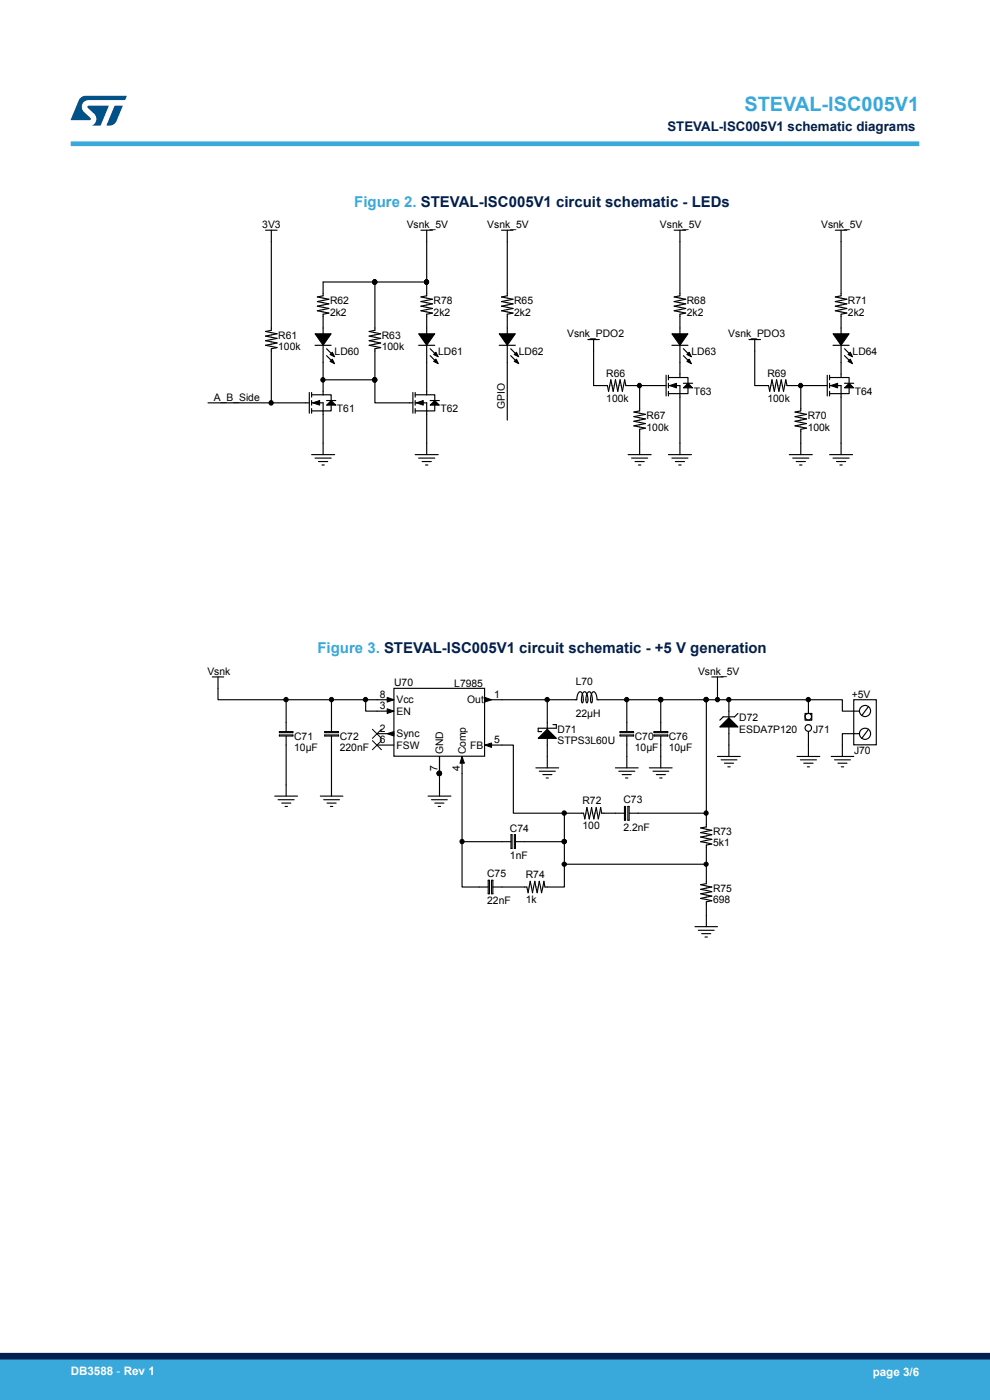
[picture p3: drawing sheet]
<svg xmlns="http://www.w3.org/2000/svg" width="210mm" height="297mm" viewBox="0 0 210 297" stroke-linecap="round" stroke-linejoin="round" font-family="sans-serif">
<g fill="none" stroke="#000" stroke-width=".24">
<path d="M56.3 48.8h2.5M57.6 48.8v21.3l-1.3 .2 2.5 .5-2.5 .5 2.5 .5-2.5 .5 2.5 .5-2.5 .5 2.5 .4-1.2 .3v11.5M79.5 59.8v10.3l-1.2 .2 2.4 .5-2.4 .5 2.4 .5-2.4 .5 2.4 .5-2.4 .5 2.4 .4-1.2 .3v6.6M89.3 48.8h2.4M90.5 48.8v14l-1.2 .2 2.4 .5-2.4 .5 2.4 .5-2.4 .5 2.4 .4-2.4 .5 2.4 .5-1.2 .3v4.1M90.5 59.8h-22v3l-1.2 .2 2.5 .5-2.5 .5 2.5 .5-2.5 .5 2.5 .4-2.5 .5 2.5 .5-1.3 .3v4.1M106.4 48.8h2.4M107.6 48.8v14l-1.2 .2 2.4 .5-2.4 .5 2.4 .5-2.4 .5 2.4 .4-2.4 .5 2.4 .5-1.2 .3v4.1M143 48.8h2.4M144.2 48.8v14l-1.2 .2 2.4 .5-2.4 .5 2.4 .5-2.4 .5 2.4 .4-2.4 .5 2.4 .5-1.2 .3v4.1M177.2 48.8h2.4M178.4 48.8v14l-1.2 .2 2.4 .5-2.4 .5 2.4 .5-2.4 .5 2.4 .4-2.4 .5 2.4 .5-1.2 .3v4.1"/>
<path d="M66.8 73.3h3.4M68.5 73.3v10.5M69.3 74l1.4 1.5M69.3 75.5l1.4 1.4M88.8 73.3h3.4M90.5 73.3v10.5M91.2 74l1.5 1.5M91.2 75.5l1.5 1.4M105.9 73.3h3.4M107.6 73.3v15.8M108.3 74l1.5 1.5M108.3 75.5l1.5 1.4"/>
<path d="M124.7 72h2.4M125.9 72v9.8h2.9l.3 1.2 .5-2.4 .5 2.4 .5-2.4 .4 2.4 .5-2.4 .5 2.4 .5-2.4 .3 1.2h8.5M141.3 79.6v4.4M141.8 79.6v1M142.5 73.3h3.4M144.2 73.3v6.8M145 74l1.4 1.5M145 75.5l1.4 1.4M158.9 72h2.4M160.1 72v9.8h2.9l.3 1.2 .5-2.4 .4 2.4 .5-2.4 .5 2.4 .5-2.4 .5 2.4 .5-2.4 .2 1.2h8.6M175.5 79.6v4.4M176 79.6v1"/>
<path d="M176.7 73.3h3.4M178.4 73.3v6.8M179.1 74l1.5 1.5M179.1 75.5l1.5 1.4M44.1 85.5h21.5M65.6 83.3v4.4M66.1 83.3v.9M66.1 85v.9M66.1 86.7v1M66.1 85.5h2.4v10.9M66.1 83.8h2.4M66.1 96.4h4.9"/>
<path d="M66.8 97.2h3.4M67.6 97.9h1.9M68.3 98.6h.5M68.5 83.8h1.7v1.2M68.5 80.6h11M69.3 85h1.9M70.2 85.9v1.3h-4.1M79.5 80.6v4.9h8.1M87.6 83.3v4.4M88.1 83.3v.9M88.1 85v.9M88.1 86.7v1"/>
<path d="M88.1 85.5h2.4v10.9M88.1 83.8h2.4M88.1 96.4h4.9M88.8 97.2h3.4M89.5 97.9h2M90.3 98.6h.5M90.5 83.8h1.7v1.2M91.2 85h2M92.2 85.9v1.3h-4.1M133.2 96.4h4.9M134 97.2h3.4M134.7 97.9h2"/>
<path d="M135.4 98.6h.5M135.7 81.8v5.4l-1.2 .2 2.4 .5-2.4 .5 2.4 .5-2.4 .5 2.4 .5-2.4 .4 2.4 .5-1.2 .3v5.3M141.8 81.8h2.4v14.6M141.8 80.1h2.4M141.8 96.4h4.9M141.8 81.3v1M141.8 83v1M142.5 97.2h3.4M143.3 97.9h1.9M144 98.6h.5M144.2 80.1h1.7v1.2M145 81.3h1.9"/>
<path d="M145.9 82.3v1.2h-4.1M167.4 96.4h4.9M168.2 97.2h3.4M168.9 97.9h1.9M169.6 98.6h.5M169.9 81.8v5.4l-1.3 .2 2.5 .5-2.5 .5 2.5 .5-2.5 .5 2.5 .5-2.5 .4 2.5 .5-1.2 .3v5.3M176 81.8h2.4v14.6M176 80.1h2.4M176 81.3v1M176 83v1M176 96.4h4.9M176.7 97.2h3.4"/>
<path d="M177.4 97.9h2M178.2 98.6h.5M178.4 80.1h1.7v1.2M179.1 81.3h2M180.1 82.3v1.2h-4.1M45 143.6h2.5M46.2 143.6v4.8h37.4M59.3 155.2h2.8v.2h-2.8zM59.3 155.9h2.8v.2h-2.8zM60.7 148.4v6.8M60.7 156.1v12.8M68.9 155.2h2.9v.2h-2.9z"/>
<path d="M68.9 155.9h2.9v.2h-2.9zM70.3 148.4v6.8M70.3 156.1v12.8M77.6 148.4v2.5h6M80 155.6h3.6M80 158.1h3.6M83.6 146h19.2v14.4h-19.2zM102.8 148.4h19.6a1.78 1.78 0 0 1 .7-1.7 1.99 1.99 0 0 1 .4 2.4 2.12 2.12 0 0 1 .5-2.4 1.93 1.93 0 0 1 .5 2.4 1.93 1.93 0 0 1 .5-2.4 2.12 2.12 0 0 1 .5 2.4 1.99 1.99 0 0 1 .4-2.4 1.45 1.45 0 0 1 .7 1.7M102.8 158.1h6.1v14.4h14.9l.3 1.2 .4-2.4 .5 2.4 .5-2.4 .5 2.4 .5-2.4 .4 2.4 .5-2.4 .2 1.2h4.9M114.2 156.6l1.9-1.9 1.9 1.9zM116.1 148.4v6.3M116.1 156.6v6.3"/>
<path d="M117.3 153.7h.7v.8h-3.8v.7h.7M126.7 148.4h23.1M131.5 155.2h2.9v.2h-2.9zM131.5 155.9h2.9v.2h-2.9zM133 148.4v6.8M133 156.1v6.8M138.7 155.2h2.9v.2h-2.9zM138.7 155.9h2.9v.2h-2.9zM140.2 148.4v6.8M140.2 156.1v6.8M149.8 148.4h28.9v2.5h3.6M149.8 148.4v27l-1.2 .2 2.4 .5-2.4 .5 2.4 .5-2.4 .5 2.4 .5-2.4 .5 2.4 .5-1.2 .2v8.2l-1.2 .2 2.4 .5-2.4 .5 2.4 .5-2.4 .4 2.4 .5-2.4 .5 2.4 .5-1.2 .2v5.3"/>
<path d="M151 143.6h2.4M152.2 143.6v4.8M152.7 154.2l1.9-1.9 1.9 1.9zM154.6 148.4v3.9M154.6 154.2v6.3M156.5 151.4l-.7 .7h-2.4l-.7 .7M170.8 151.4h1.4v1.4h-1.4zM171.5 148.4v3M171.5 155.2v5.3M181.1 148.4h4.8v9.6h-4.8zM182.3 155.6h-3.6v4.9M184.2 154.7l-1.4 1.9"/>
<path d="M184.2 149.9l-1.4 1.9M58.3 168.9h4.8M59 169.7h3.4M59.8 170.4h1.9M60.5 171.1h.5M67.9 168.9h4.8M68.7 169.7h3.3M69.4 170.4h1.9M70.1 171.1h.5M90.8 168.9h4.8M91.5 169.7h3.4M92.2 170.4h2"/>
<path d="M93 171.1h.4M93.2 160.5v8.4M98 160.5v27.7h5.6M98 178.6h10.4M108.4 177.1h.2v2.9h-.2zM109.1 177.1h.2v2.9h-.2zM113.7 162.9h4.8M114.4 163.6h3.4M115.2 164.3h1.9M115.9 165h.4M119.7 172.5v6.1h-10.4M119.7 178.6v9.6h-4.1l-.2-1.2-.5 2.4-.5-2.4-.5 2.4-.4-2.4-.5 2.4-.5-2.4-.5 2.4-.3-1.2h-7.2"/>
<path d="M130.5 162.9h4.9M131.3 163.6h3.4M132 164.3h1.9M132.5 171.1h.2v2.9h-.2zM132.7 165h.5M133.2 171.1h.3v2.9h-.3zM133.5 172.5h16.3M137.7 162.9h4.9M138.5 163.6h3.4M139.2 164.3h1.9M139.9 165h.5M152.2 160.5h4.8"/>
<path d="M153 161.2h3.3M153.7 161.9h1.9M154.4 162.7h.5M169.1 160.5h4.8M169.8 161.2h3.4M170.5 161.9h2M171.3 162.7h.4M176.3 160.5h4.8M177 161.2h3.4M177.7 161.9h2M178.5 162.7h.5M103.6 186.7h.2v2.9h-.2z"/>
<path d="M104.3 186.7h.2v2.9h-.2zM119.7 183.3h30.1M147.4 196.6h4.8M148.1 197.4h3.4M148.8 198.1h2M149.6 198.8h.4"/>
<circle cx="171.4" cy="154.4" r=".69"/>
<circle cx="171.5" cy="152" r=".68"/>
<circle cx="183.5" cy="155.7" r="1.18"/>
<circle cx="183.5" cy="150.8" r="1.17"/>
</g>
<g fill="#000">
<path d="M66.8 70.8h3.4l-1.7 2.5zM70.5 76.2l.5 1-1-.5zM70.5 74.7l.5 1-1-.5zM88.8 70.8h3.4l-1.7 2.5zM92.5 76.2l.5 1-1-.5zM92.5 74.7l.5 1-1-.5zM105.9 70.8h3.4l-1.7 2.5zM109.6 76.2l.4 1-.9-.5zM109.6 74.7l.4 1-.9-.5zM142.5 70.8h3.4l-1.7 2.5zM146.2 76.2l.5 1-1-.5zM146.2 74.7l.5 1-1-.5z"/>
<path d="M176.7 70.8h3.4l-1.7 2.5zM180.4 76.2l.5 1-1-.5zM180.4 74.7l.5 1-1-.5zM66.3 85.5l1.5-.5v.9zM69.3 85.9l.9-.9 1 .9zM88.3 85.5l1.5-.5v.9zM91.2 85.9l1-.9 1 .9zM142 81.8l1.5-.5v1zM145 82.3l.9-1 1 1zM176.2 81.8l1.5-.5v1zM179.1 82.3l1-1 1 1zM82.1 148l1.5 .4-1.5 .5z"/>
<path d="M82.1 150.4l1.5 .5-1.5 .5zM82.1 155.6l1.5-.4v.9zM102.8 158.1l1.5-.5v1zM102.8 148l1.5 .4-1.5 .5zM114.2 156.6l1.9-1.9 1.9 1.9zM152.7 154.2l1.9-1.9 1.9 1.9zM98 160.5l.5 1.4h-.9z"/>
<circle cx="79.5" cy="59.8" r=".47"/>
<circle cx="90.5" cy="59.8" r=".47"/>
<circle cx="57.5" cy="85.5" r=".47"/>
<circle cx="68.5" cy="80.6" r=".47"/>
<circle cx="79.5" cy="80.6" r=".47"/>
<circle cx="135.6" cy="81.8" r=".47"/>
<circle cx="169.8" cy="81.8" r=".47"/>
<circle cx="60.7" cy="148.4" r=".46"/>
<circle cx="70.3" cy="148.4" r=".46"/>
<circle cx="77.5" cy="148.4" r=".47"/>
<circle cx="116.1" cy="148.4" r=".46"/>
<circle cx="132.9" cy="148.4" r=".47"/>
<circle cx="140.1" cy="148.4" r=".46"/>
<circle cx="149.8" cy="148.4" r=".45"/>
<circle cx="152.2" cy="148.4" r=".46"/>
<circle cx="154.6" cy="148.4" r=".46"/>
<circle cx="171.5" cy="148.4" r=".46"/>
<circle cx="93.2" cy="164.1" r=".47"/>
<circle cx="98" cy="178.5" r=".46"/>
<circle cx="119.7" cy="178.5" r=".47"/>
<circle cx="119.7" cy="172.5" r=".47"/>
<circle cx="149.8" cy="172.5" r=".45"/>
<circle cx="119.7" cy="183.3" r=".46"/>
<circle cx="149.8" cy="183.3" r=".44"/>
</g>
<g fill="none" stroke="#000" stroke-width=".21">
<path d="M66.8 70.8h3.4l-1.7 2.5zM70.5 76.2l.5 1-1-.5zM70.5 74.7l.5 1-1-.5zM88.8 70.8h3.4l-1.7 2.5zM92.5 76.2l.5 1-1-.5zM92.5 74.7l.5 1-1-.5zM105.9 70.8h3.4l-1.7 2.5zM109.6 76.2l.4 1-.9-.5zM109.6 74.7l.4 1-.9-.5zM142.5 70.8h3.4l-1.7 2.5zM146.2 76.2l.5 1-1-.5zM146.2 74.7l.5 1-1-.5z"/>
<path d="M176.7 70.8h3.4l-1.7 2.5zM180.4 76.2l.5 1-1-.5zM180.4 74.7l.5 1-1-.5zM66.3 85.5l1.5-.5v.9zM69.3 85.9l.9-.9 1 .9zM88.3 85.5l1.5-.5v.9zM91.2 85.9l1-.9 1 .9zM142 81.8l1.5-.5v1zM145 82.3l.9-1 1 1zM176.2 81.8l1.5-.5v1zM179.1 82.3l1-1 1 1zM79 157.1l1.9 2"/>
<path d="M79 154.7l1.9 1.9M80.9 157.1l-1.9 2M80.9 154.7l-1.9 1.9M82.1 148l1.5 .4-1.5 .5zM82.1 150.4l1.5 .5-1.5 .5zM82.1 155.6l1.5-.4v.9zM102.8 158.1l1.5-.5v1zM102.8 148l1.5 .4-1.5 .5zM98 160.5l.5 1.4h-.9z"/>
<circle cx="79.5" cy="59.8" r=".47"/>
<circle cx="90.5" cy="59.8" r=".47"/>
<circle cx="57.5" cy="85.5" r=".47"/>
<circle cx="68.5" cy="80.6" r=".47"/>
<circle cx="79.5" cy="80.6" r=".47"/>
<circle cx="135.6" cy="81.8" r=".47"/>
<circle cx="169.8" cy="81.8" r=".47"/>
<circle cx="60.7" cy="148.4" r=".46"/>
<circle cx="70.3" cy="148.4" r=".46"/>
<circle cx="77.5" cy="148.4" r=".47"/>
<circle cx="116.1" cy="148.4" r=".46"/>
<circle cx="132.9" cy="148.4" r=".47"/>
<circle cx="140.1" cy="148.4" r=".46"/>
<circle cx="149.8" cy="148.4" r=".45"/>
<circle cx="152.2" cy="148.4" r=".46"/>
<circle cx="154.6" cy="148.4" r=".46"/>
<circle cx="171.5" cy="148.4" r=".46"/>
<circle cx="93.2" cy="164.1" r=".47"/>
<circle cx="98" cy="178.5" r=".46"/>
<circle cx="119.7" cy="178.5" r=".47"/>
<circle cx="119.7" cy="172.5" r=".47"/>
<circle cx="149.8" cy="172.5" r=".45"/>
<circle cx="119.7" cy="183.3" r=".46"/>
<circle cx="149.8" cy="183.3" r=".44"/>
</g>
<path d="M15 30.5h180" fill="none" stroke="#39a9dc" stroke-width="1"/>
<g fill="#005288">
<path d="M17.1 20.7l1.1-.4 8.7 .1-.4 .8h-7.6a1.45 1.45 0 0 0-1.4 .9 1.45 1.45 0 0 0 .2 1.6l1.5 1.3v.4l-4.2 .1 1.7-4.2z"/>
<path d="M24.3 22.4l1.7 .1-1.3 3.2a1.6 1.6 0 0 1-1.5 .9l-.6-.1z"/>
<path d="M18.6 22.5h4.5l-1.8 4.1h-1.7a1.54 1.54 0 0 0 .4-2.4l-1.4-1.3z"/>
</g>
<g fill="#39a9dc">
<path d="M0 288.4h210v8.6h-210z" fill-rule="evenodd"/>
<path d="M-.1 288.4h210.2v4.4h-210.2z" fill-rule="evenodd"/>
</g>
<path d="M0 287.7h210" fill="none" stroke="#002052" stroke-width="1.4"/>
<text font-size="4.2" fill="#39a9dc" x="157.9" y="23.5">STEVAL-ISC005V1</text>
<g font-size="3.2" fill="#39a9dc">
<text x="75.2" y="43.8">Figure 2. STEVAL-ISC005V1 circuit schematic - LEDs</text>
<text x="67.3" y="138.6">Figure 3. STEVAL-ISC005V1 circuit schematic - +5 V generation</text>
</g>
<text font-size="2.8" fill="#002052" x="141.6" y="27.9">STEVAL-ISC005V1 schematic diagrams</text>
<g font-size="2.5" fill="#fff">
<text x="15" y="291.6">DB3588 - Rev 1</text>
<text x="185.1" y="291.9">page 3/6</text>
</g>
<g font-size="2.2">
<text x="55.6" y="48.4">3V3</text>
<text x="86.3" y="48.4">Vsnk_5V</text>
<text x="103.4" y="48.4">Vsnk_5V</text>
<text x="140" y="48.4">Vsnk_5V</text>
<text x="174.2" y="48.4">Vsnk_5V</text>
<text x="70" y="64.5">R62</text>
<text x="92" y="64.5">R78</text>
<text x="109.1" y="64.5">R65</text>
<text x="145.7" y="64.5">R68</text>
<text x="179.9" y="64.5">R71</text>
<text x="59" y="71.8">R61</text>
<text x="70" y="66.9">2k2</text>
<text x="81" y="71.8">R63</text>
<text x="92" y="66.9">2k2</text>
<text x="109.1" y="66.9">2k2</text>
<text x="120.3" y="71.6">Vsnk_PDO2</text>
<text x="145.7" y="66.9">2k2</text>
<text x="154.5" y="71.6">Vsnk_PDO3</text>
<text x="179.9" y="66.9">2k2</text>
<text x="59" y="74.3">100k</text>
<text x="71" y="75.2">LD60</text>
<text x="81" y="74.3">100k</text>
<text x="93" y="75.2">LD61</text>
<text x="110" y="75.2">LD62</text>
<text x="146.7" y="75.2">LD63</text>
<text x="180.8" y="75.2">LD64</text>
<text x="128.6" y="79.9">R66</text>
<text x="147.2" y="83.8">T63</text>
<text x="162.8" y="79.9">R69</text>
<text x="181.3" y="83.8">T64</text>
<text x="45.3" y="85">A_B_Side</text>
<text x="71.5" y="87.5">T61</text>
<text x="93.4" y="87.5">T62</text>
<text x="107.1" y="86.7" transform="rotate(-90 107.1 86.7)">GPIO</text>
<text x="128.6" y="85.3">100k</text>
<text x="137.1" y="88.9">R67</text>
<text x="162.8" y="85.3">100k</text>
<text x="171.3" y="88.9">R70</text>
<text x="137.1" y="91.4">100k</text>
<text x="171.3" y="91.4">100k</text>
<text x="44" y="143.2">Vsnk</text>
<text x="148.1" y="143.2">Vsnk_5V</text>
<text x="80.6" y="148">8</text>
<text x="83.6" y="145.6">U70</text>
<text x="84.1" y="149.2">Vcc</text>
<text x="96.4" y="145.8">L7985</text>
<text x="99.1" y="149.2">Out</text>
<text x="104.8" y="148">1</text>
<text x="122.1" y="145.4">L70</text>
<text x="180.7" y="148">+5V</text>
<text x="80.6" y="155.2">2</text>
<text x="80.6" y="150.4">3</text>
<text x="84.1" y="151.6">EN</text>
<text x="118.3" y="155.5">D71</text>
<text x="122.1" y="152.1">22µH</text>
<text x="156.8" y="153.1">D72</text>
<text x="156.8" y="155.5">ESDA7P120</text>
<text x="172.5" y="155.5">J71</text>
<text x="62.4" y="156.9">C71</text>
<text x="62.4" y="159.3">10µF</text>
<text x="72.1" y="156.9">C72</text>
<text x="72.1" y="159.3">220nF</text>
<text x="80.6" y="157.6">6</text>
<text x="84.1" y="156.4">Sync</text>
<text x="84.1" y="158.8">FSW</text>
<text x="94" y="160" transform="rotate(-90 94 160)">GND</text>
<text x="98.8" y="160" transform="rotate(-90 98.8 160)">Comp</text>
<text x="99.7" y="158.8">FB</text>
<text x="104.8" y="157.6">5</text>
<text x="118.3" y="157.9">STPS3L60U</text>
<text x="134.7" y="156.9">C70</text>
<text x="134.7" y="159.3">10µF</text>
<text x="141.9" y="156.9">C76</text>
<text x="141.9" y="159.3">10µF</text>
<text x="181.2" y="160">J70</text>
<text x="92.8" y="163.5" transform="rotate(-90 92.8 163.5)">7</text>
<text x="97.6" y="163.5" transform="rotate(-90 97.6 163.5)">4</text>
<text x="123.6" y="170.6">R72</text>
<text x="132.2" y="170.4">C73</text>
<text x="108.2" y="176.4">C74</text>
<text x="123.6" y="175.9">100</text>
<text x="132.2" y="176.2">2.2nF</text>
<text x="151.3" y="177.1">R73</text>
<text x="151.3" y="179.5">5k1</text>
<text x="108.2" y="182.2">1nF</text>
<text x="103.3" y="186">C75</text>
<text x="103.3" y="191.8">22nF</text>
<text x="111.5" y="186.3">R74</text>
<text x="111.5" y="191.6">1k</text>
<text x="151.3" y="189.2">R75</text>
<text x="151.3" y="191.6">698</text>
</g>
</svg>
